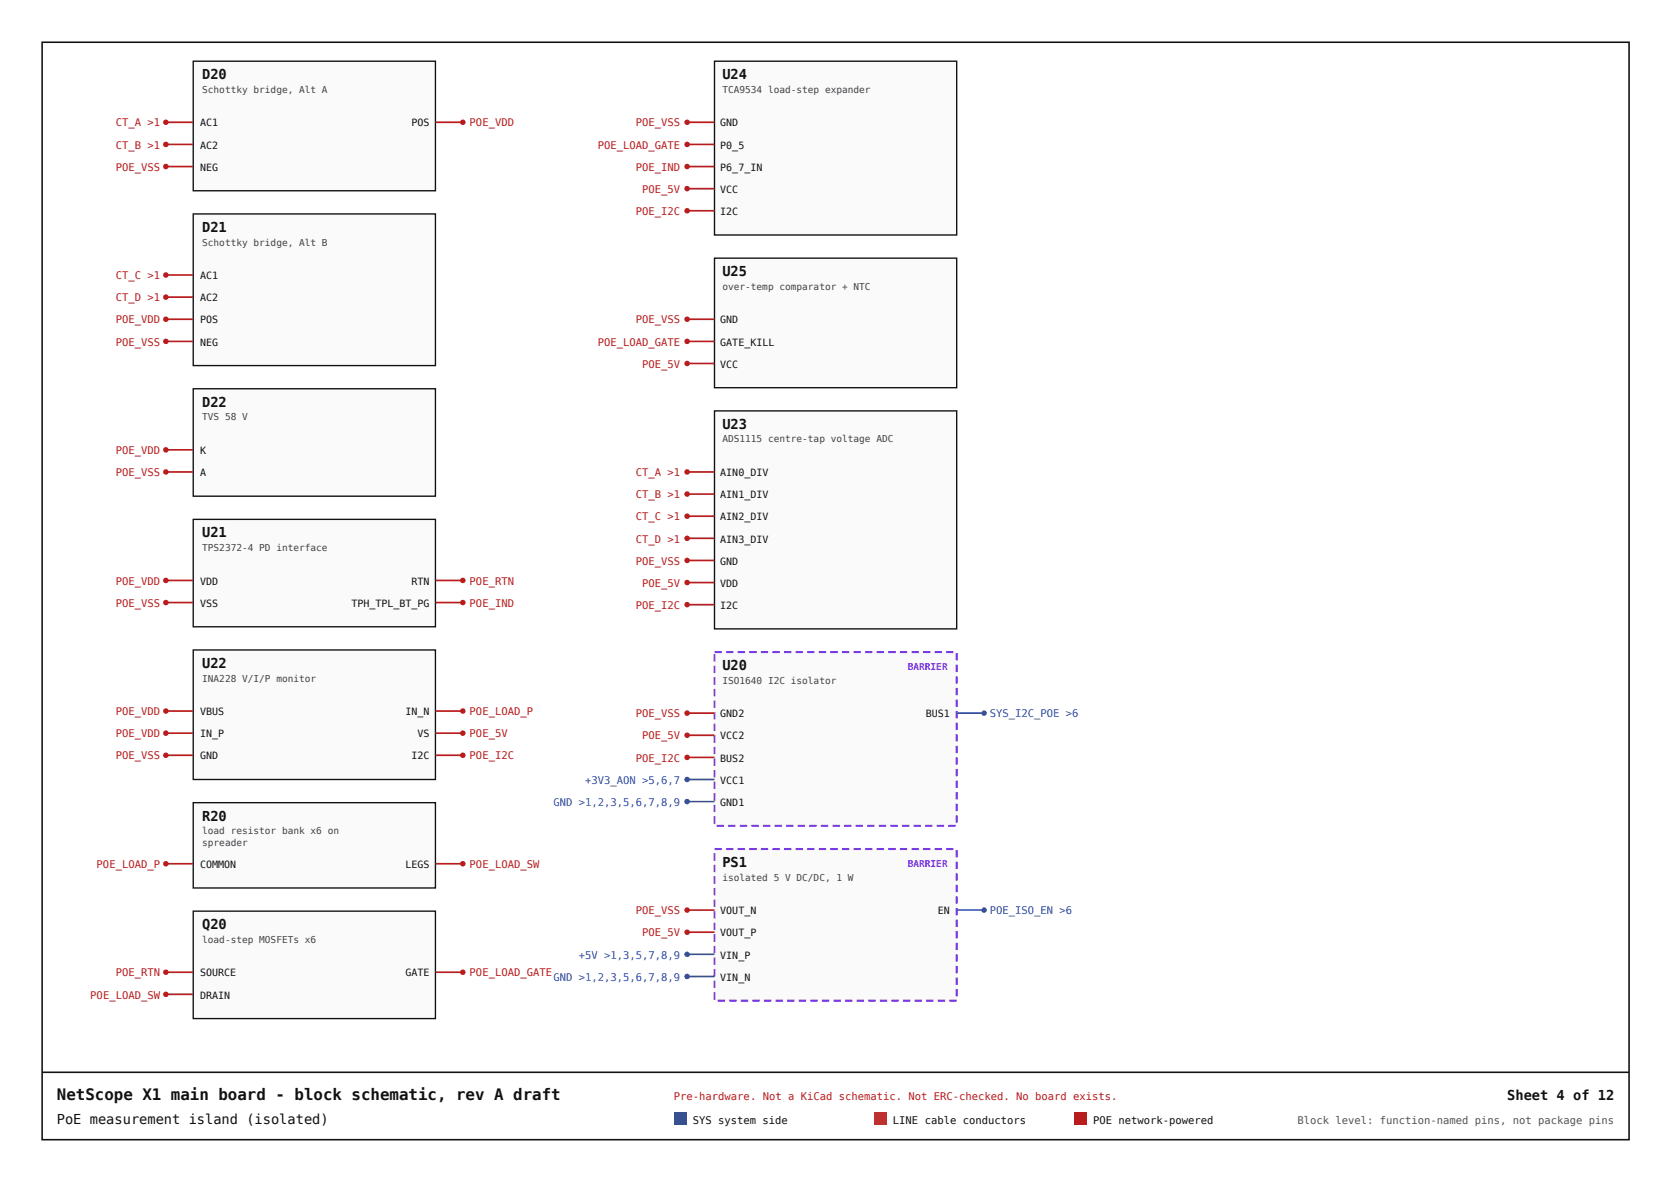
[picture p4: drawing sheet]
<svg xmlns="http://www.w3.org/2000/svg" width="420mm" height="297mm" viewBox="0 0 420 297" stroke-linecap="round" stroke-linejoin="round" font-family="sans-serif">
<path d="M48.6 15.4h60.8v32.5h-60.8z" fill="#fafafa"/>
<path d="M48.6 15.4h60.8v32.5h-60.8z" fill="none" stroke="#111" stroke-width=".34"/>
<path d="M41.7 30.7h6.9" fill="none" stroke="#b91c1c" stroke-width=".42"/>
<circle cx="41.7" cy="30.7" r=".69" fill="#b91c1c"/>
<path d="M41.7 36.3h6.9" fill="none" stroke="#b91c1c" stroke-width=".42"/>
<circle cx="41.7" cy="36.3" r=".69" fill="#b91c1c"/>
<path d="M109.4 30.7h6.9" fill="none" stroke="#b91c1c" stroke-width=".42"/>
<circle cx="116.3" cy="30.7" r=".69" fill="#b91c1c"/>
<path d="M41.7 41.8h6.9" fill="none" stroke="#b91c1c" stroke-width=".42"/>
<circle cx="41.7" cy="41.8" r=".69" fill="#b91c1c"/>
<path d="M48.6 53.8h60.8v38.1h-60.8z" fill="#fafafa"/>
<path d="M48.6 53.8h60.8v38.1h-60.8z" fill="none" stroke="#111" stroke-width=".34"/>
<path d="M41.7 69.1h6.9" fill="none" stroke="#b91c1c" stroke-width=".42"/>
<circle cx="41.7" cy="69.1" r=".69" fill="#b91c1c"/>
<path d="M41.7 74.7h6.9" fill="none" stroke="#b91c1c" stroke-width=".42"/>
<circle cx="41.7" cy="74.7" r=".69" fill="#b91c1c"/>
<path d="M41.7 80.2h6.9" fill="none" stroke="#b91c1c" stroke-width=".42"/>
<circle cx="41.7" cy="80.2" r=".69" fill="#b91c1c"/>
<path d="M41.7 85.8h6.9" fill="none" stroke="#b91c1c" stroke-width=".42"/>
<circle cx="41.7" cy="85.8" r=".69" fill="#b91c1c"/>
<path d="M48.6 97.7h60.8v27h-60.8z" fill="#fafafa"/>
<path d="M48.6 97.7h60.8v27h-60.8z" fill="none" stroke="#111" stroke-width=".34"/>
<path d="M41.7 113h6.9" fill="none" stroke="#b91c1c" stroke-width=".42"/>
<circle cx="41.7" cy="113" r=".69" fill="#b91c1c"/>
<path d="M41.7 118.6h6.9" fill="none" stroke="#b91c1c" stroke-width=".42"/>
<circle cx="41.7" cy="118.6" r=".69" fill="#b91c1c"/>
<path d="M48.6 130.5h60.8v27h-60.8z" fill="#fafafa"/>
<path d="M48.6 130.5h60.8v27h-60.8z" fill="none" stroke="#111" stroke-width=".34"/>
<path d="M41.7 145.9h6.9" fill="none" stroke="#b91c1c" stroke-width=".42"/>
<circle cx="41.7" cy="145.9" r=".69" fill="#b91c1c"/>
<path d="M41.7 151.4h6.9" fill="none" stroke="#b91c1c" stroke-width=".42"/>
<circle cx="41.7" cy="151.4" r=".69" fill="#b91c1c"/>
<path d="M109.4 145.9h6.9" fill="none" stroke="#b91c1c" stroke-width=".42"/>
<circle cx="116.3" cy="145.9" r=".69" fill="#b91c1c"/>
<path d="M109.4 151.4h6.9" fill="none" stroke="#b91c1c" stroke-width=".42"/>
<circle cx="116.3" cy="151.4" r=".69" fill="#b91c1c"/>
<path d="M48.6 163.3h60.8v32.6h-60.8z" fill="#fafafa"/>
<path d="M48.6 163.3h60.8v32.6h-60.8z" fill="none" stroke="#111" stroke-width=".34"/>
<path d="M41.7 178.7h6.9" fill="none" stroke="#b91c1c" stroke-width=".42"/>
<circle cx="41.7" cy="178.7" r=".69" fill="#b91c1c"/>
<path d="M41.7 184.2h6.9" fill="none" stroke="#b91c1c" stroke-width=".42"/>
<circle cx="41.7" cy="184.2" r=".69" fill="#b91c1c"/>
<path d="M41.7 189.8h6.9" fill="none" stroke="#b91c1c" stroke-width=".42"/>
<circle cx="41.7" cy="189.8" r=".69" fill="#b91c1c"/>
<path d="M109.4 178.7h6.9" fill="none" stroke="#b91c1c" stroke-width=".42"/>
<circle cx="116.3" cy="178.7" r=".69" fill="#b91c1c"/>
<path d="M109.4 184.2h6.9" fill="none" stroke="#b91c1c" stroke-width=".42"/>
<circle cx="116.3" cy="184.2" r=".69" fill="#b91c1c"/>
<path d="M109.4 189.8h6.9" fill="none" stroke="#b91c1c" stroke-width=".42"/>
<circle cx="116.3" cy="189.8" r=".69" fill="#b91c1c"/>
<path d="M48.6 201.7h60.8v21.4h-60.8z" fill="#fafafa"/>
<path d="M48.6 201.7h60.8v21.4h-60.8z" fill="none" stroke="#111" stroke-width=".34"/>
<path d="M41.7 217h6.9" fill="none" stroke="#b91c1c" stroke-width=".42"/>
<circle cx="41.7" cy="217" r=".69" fill="#b91c1c"/>
<path d="M109.4 217h6.9" fill="none" stroke="#b91c1c" stroke-width=".42"/>
<circle cx="116.3" cy="217" r=".69" fill="#b91c1c"/>
<path d="M48.6 229h60.8v26.9h-60.8z" fill="#fafafa"/>
<path d="M48.6 229h60.8v26.9h-60.8z" fill="none" stroke="#111" stroke-width=".34"/>
<path d="M41.7 244.3h6.9" fill="none" stroke="#b91c1c" stroke-width=".42"/>
<circle cx="41.7" cy="244.3" r=".69" fill="#b91c1c"/>
<path d="M41.7 249.9h6.9" fill="none" stroke="#b91c1c" stroke-width=".42"/>
<circle cx="41.7" cy="249.9" r=".69" fill="#b91c1c"/>
<path d="M109.4 244.3h6.9" fill="none" stroke="#b91c1c" stroke-width=".42"/>
<circle cx="116.3" cy="244.3" r=".69" fill="#b91c1c"/>
<path d="M179.6 15.4h60.8v43.6h-60.8z" fill="#fafafa"/>
<path d="M179.6 15.4h60.8v43.6h-60.8z" fill="none" stroke="#111" stroke-width=".34"/>
<path d="M172.7 30.7h6.9" fill="none" stroke="#b91c1c" stroke-width=".42"/>
<circle cx="172.7" cy="30.7" r=".69" fill="#b91c1c"/>
<path d="M172.7 36.3h6.9" fill="none" stroke="#b91c1c" stroke-width=".42"/>
<circle cx="172.7" cy="36.3" r=".69" fill="#b91c1c"/>
<path d="M172.7 41.8h6.9" fill="none" stroke="#b91c1c" stroke-width=".42"/>
<circle cx="172.7" cy="41.8" r=".69" fill="#b91c1c"/>
<path d="M172.7 47.4h6.9" fill="none" stroke="#b91c1c" stroke-width=".42"/>
<circle cx="172.7" cy="47.4" r=".69" fill="#b91c1c"/>
<path d="M172.7 53h6.9" fill="none" stroke="#b91c1c" stroke-width=".42"/>
<circle cx="172.7" cy="53" r=".69" fill="#b91c1c"/>
<path d="M179.6 64.9h60.8v32.5h-60.8z" fill="#fafafa"/>
<path d="M179.6 64.9h60.8v32.5h-60.8z" fill="none" stroke="#111" stroke-width=".34"/>
<path d="M172.7 80.2h6.9" fill="none" stroke="#b91c1c" stroke-width=".42"/>
<circle cx="172.7" cy="80.2" r=".69" fill="#b91c1c"/>
<path d="M172.7 85.8h6.9" fill="none" stroke="#b91c1c" stroke-width=".42"/>
<circle cx="172.7" cy="85.8" r=".69" fill="#b91c1c"/>
<path d="M172.7 91.3h6.9" fill="none" stroke="#b91c1c" stroke-width=".42"/>
<circle cx="172.7" cy="91.3" r=".69" fill="#b91c1c"/>
<path d="M179.6 103.2h60.8v54.8h-60.8z" fill="#fafafa"/>
<path d="M179.6 103.2h60.8v54.8h-60.8z" fill="none" stroke="#111" stroke-width=".34"/>
<path d="M172.7 118.6h6.9" fill="none" stroke="#b91c1c" stroke-width=".42"/>
<circle cx="172.7" cy="118.6" r=".69" fill="#b91c1c"/>
<path d="M172.7 124.2h6.9" fill="none" stroke="#b91c1c" stroke-width=".42"/>
<circle cx="172.7" cy="124.2" r=".69" fill="#b91c1c"/>
<path d="M172.7 129.7h6.9" fill="none" stroke="#b91c1c" stroke-width=".42"/>
<circle cx="172.7" cy="129.7" r=".69" fill="#b91c1c"/>
<path d="M172.7 135.3h6.9" fill="none" stroke="#b91c1c" stroke-width=".42"/>
<circle cx="172.7" cy="135.3" r=".69" fill="#b91c1c"/>
<path d="M172.7 140.8h6.9" fill="none" stroke="#b91c1c" stroke-width=".42"/>
<circle cx="172.7" cy="140.8" r=".69" fill="#b91c1c"/>
<path d="M172.7 146.4h6.9" fill="none" stroke="#b91c1c" stroke-width=".42"/>
<circle cx="172.7" cy="146.4" r=".69" fill="#b91c1c"/>
<path d="M172.7 151.9h6.9" fill="none" stroke="#b91c1c" stroke-width=".42"/>
<circle cx="172.7" cy="151.9" r=".69" fill="#b91c1c"/>
<path d="M179.6 163.8h60.8v43.7h-60.8z" fill="#fafafa"/>
<path d="M182.5 163.6h1.8v.5h-1.8zM185.4 163.6h1.8v.5h-1.8zM188.3 163.6h1.8v.5h-1.8zM191.2 163.6h1.9v.5h-1.9zM194.1 163.6h1.9v.5h-1.9zM197 163.6h1.9v.5h-1.9zM199.9 163.6h1.9v.5h-1.9zM202.9 163.6h1.8v.5h-1.8zM205.8 163.6h1.8v.5h-1.8zM208.7 163.6h1.8v.5h-1.8zM211.6 163.6h1.8v.5h-1.8zM214.5 163.6h1.9v.5h-1.9zM217.4 163.6h1.9v.5h-1.9zM220.3 163.6h1.9v.5h-1.9zM223.2 163.6h1.9v.5h-1.9zM226.1 163.6h1.9v.5h-1.9zM229.1 163.6h1.8v.5h-1.8zM232 163.6h1.8v.5h-1.8zM234.9 163.6h1.8v.5h-1.8zM237.8 163.6h1.8v.5h-1.8zM240.2 164.1h.5v1.9h-.5zM240.2 167h.5v1.9h-.5zM240.2 169.9h.5v1.9h-.5zM240.2 172.8h.5v1.9h-.5zM240.2 175.8h.5v1.8h-.5zM240.2 178.7h.5v1.8h-.5zM240.2 181.6h.5v1.8h-.5zM240.2 184.5h.5v1.8h-.5zM240.2 187.4h.5v1.9h-.5zM240.2 190.3h.5v1.9h-.5zM240.2 193.2h.5v1.9h-.5zM240.2 196.1h.5v1.9h-.5zM240.2 199h.5v1.9h-.5zM240.2 202h.5v1.8h-.5zM240.2 204.9h.5v1.8h-.5zM238.3 207.3h1.9v.5h-1.9zM235.4 207.3h1.9v.5h-1.9zM232.5 207.3h1.8v.5h-1.8zM229.6 207.3h1.8v.5h-1.8zM226.7 207.3h1.8v.5h-1.8zM223.8 207.3h1.8v.5h-1.8zM220.8 207.3h1.9v.5h-1.9zM217.9 207.3h1.9v.5h-1.9zM215 207.3h1.9v.5h-1.9zM212.1 207.3h1.9v.5h-1.9zM209.2 207.3h1.9v.5h-1.9zM206.3 207.3h1.8v.5h-1.8zM203.4 207.3h1.8v.5h-1.8zM200.5 207.3h1.8v.5h-1.8zM197.6 207.3h1.8v.5h-1.8zM194.6 207.3h1.9v.5h-1.9zM191.7 207.3h1.9v.5h-1.9zM188.8 207.3h1.9v.5h-1.9zM185.9 207.3h1.9v.5h-1.9zM183 207.3h1.9v.5h-1.9zM180.1 207.3h1.8v.5h-1.8zM179.3 205.1h.5v1.9h-.5zM179.3 202.2h.5v1.9h-.5zM179.3 199.3h.5v1.9h-.5zM179.3 196.4h.5v1.9h-.5zM179.3 193.5h.5v1.8h-.5zM179.3 190.6h.5v1.8h-.5zM179.3 187.7h.5v1.8h-.5zM179.3 184.8h.5v1.8h-.5zM179.3 181.8h.5v1.9h-.5zM179.3 178.9h.5v1.9h-.5zM179.3 176h.5v1.9h-.5zM179.3 173.1h.5v1.9h-.5zM179.3 170.2h.5v1.9h-.5zM179.3 167.3h.5v1.8h-.5zM179.3 164.4h.5v1.8h-.5zM179.6 163.6h1.8v.5h-1.8z" fill="#7c3aed"/>
<path d="M172.7 179.2h6.9" fill="none" stroke="#b91c1c" stroke-width=".42"/>
<circle cx="172.7" cy="179.2" r=".69" fill="#b91c1c"/>
<path d="M172.7 184.8h6.9" fill="none" stroke="#b91c1c" stroke-width=".42"/>
<circle cx="172.7" cy="184.8" r=".69" fill="#b91c1c"/>
<path d="M172.7 190.3h6.9" fill="none" stroke="#b91c1c" stroke-width=".42"/>
<circle cx="172.7" cy="190.3" r=".69" fill="#b91c1c"/>
<path d="M240.4 179.2h6.9" fill="none" stroke="#1d4ed8" stroke-width=".42"/>
<circle cx="247.3" cy="179.2" r=".69" fill="#1d4ed8"/>
<path d="M172.7 195.9h6.9" fill="none" stroke="#1d4ed8" stroke-width=".42"/>
<circle cx="172.7" cy="195.9" r=".69" fill="#1d4ed8"/>
<path d="M172.7 201.4h6.9" fill="none" stroke="#1d4ed8" stroke-width=".42"/>
<circle cx="172.7" cy="201.4" r=".69" fill="#1d4ed8"/>
<path d="M179.6 213.3h60.8v38.1h-60.8z" fill="#fafafa"/>
<path d="M182.5 213.1h1.8v.5h-1.8zM185.4 213.1h1.8v.5h-1.8zM188.3 213.1h1.8v.5h-1.8zM191.2 213.1h1.9v.5h-1.9zM194.1 213.1h1.9v.5h-1.9zM197 213.1h1.9v.5h-1.9zM199.9 213.1h1.9v.5h-1.9zM202.9 213.1h1.8v.5h-1.8zM205.8 213.1h1.8v.5h-1.8zM208.7 213.1h1.8v.5h-1.8zM211.6 213.1h1.8v.5h-1.8zM214.5 213.1h1.9v.5h-1.9zM217.4 213.1h1.9v.5h-1.9zM220.3 213.1h1.9v.5h-1.9zM223.2 213.1h1.9v.5h-1.9zM226.1 213.1h1.9v.5h-1.9zM229.1 213.1h1.8v.5h-1.8zM232 213.1h1.8v.5h-1.8zM234.9 213.1h1.8v.5h-1.8zM237.8 213.1h1.8v.5h-1.8zM240.2 213.6h.5v1.9h-.5zM240.2 216.5h.5v1.9h-.5zM240.2 219.4h.5v1.9h-.5zM240.2 222.3h.5v1.9h-.5zM240.2 225.2h.5v1.9h-.5zM240.2 228.2h.5v1.8h-.5zM240.2 231.1h.5v1.8h-.5zM240.2 234h.5v1.8h-.5zM240.2 236.9h.5v1.8h-.5zM240.2 239.8h.5v1.9h-.5zM240.2 242.7h.5v1.9h-.5zM240.2 245.6h.5v1.9h-.5zM240.2 248.5h.5v1.9h-.5zM238.6 251.2h1.8v.5h-1.8zM235.7 251.2h1.8v.5h-1.8zM232.8 251.2h1.8v.5h-1.8zM229.8 251.2h1.9v.5h-1.9zM226.9 251.2h1.9v.5h-1.9zM224 251.2h1.9v.5h-1.9zM221.1 251.2h1.9v.5h-1.9zM218.2 251.2h1.9v.5h-1.9zM215.3 251.2h1.8v.5h-1.8zM212.4 251.2h1.8v.5h-1.8zM209.5 251.2h1.8v.5h-1.8zM206.6 251.2h1.8v.5h-1.8zM203.6 251.2h1.9v.5h-1.9zM200.7 251.2h1.9v.5h-1.9zM197.8 251.2h1.9v.5h-1.9zM194.9 251.2h1.9v.5h-1.9zM192 251.2h1.9v.5h-1.9zM189.1 251.2h1.8v.5h-1.8zM186.2 251.2h1.8v.5h-1.8zM183.3 251.2h1.8v.5h-1.8zM180.4 251.2h1.8v.5h-1.8zM179.3 249.3h.5v1.9h-.5zM179.3 246.4h.5v1.9h-.5zM179.3 243.5h.5v1.9h-.5zM179.3 240.6h.5v1.8h-.5zM179.3 237.7h.5v1.8h-.5zM179.3 234.8h.5v1.8h-.5zM179.3 231.9h.5v1.8h-.5zM179.3 229h.5v1.8h-.5zM179.3 226h.5v1.9h-.5zM179.3 223.1h.5v1.9h-.5zM179.3 220.2h.5v1.9h-.5zM179.3 217.3h.5v1.9h-.5zM179.3 214.4h.5v1.8h-.5zM179.6 213.1h1.8v.5h-1.8z" fill="#7c3aed"/>
<path d="M172.7 228.7h6.9" fill="none" stroke="#b91c1c" stroke-width=".42"/>
<circle cx="172.7" cy="228.7" r=".69" fill="#b91c1c"/>
<path d="M172.7 234.2h6.9" fill="none" stroke="#b91c1c" stroke-width=".42"/>
<circle cx="172.7" cy="234.2" r=".69" fill="#b91c1c"/>
<path d="M240.4 228.7h6.9" fill="none" stroke="#1d4ed8" stroke-width=".42"/>
<circle cx="247.3" cy="228.7" r=".69" fill="#1d4ed8"/>
<path d="M172.7 239.8h6.9" fill="none" stroke="#1d4ed8" stroke-width=".42"/>
<circle cx="172.7" cy="239.8" r=".69" fill="#1d4ed8"/>
<path d="M172.7 245.4h6.9" fill="none" stroke="#1d4ed8" stroke-width=".42"/>
<circle cx="172.7" cy="245.4" r=".69" fill="#1d4ed8"/>
<path d="M10.6 10.6h398.8v275.8h-398.8zM10.6 269.4h398.8" fill="none" stroke="#111" stroke-width=".4"/>
<path d="M169.4 279.5h3.2v3.2h-3.2z" fill="#1d4ed8"/>
<path d="M219.7 279.5h3.1v3.2h-3.1z" fill="#b45309"/>
<path d="M269.9 279.5h3.2v3.2h-3.2z" fill="#b91c1c"/>
<text font-size="4" fill="#111" x="14.3" y="276.3">NetScope X1 main board - block schematic, rev A draft</text>
<g font-size="3.4" fill="#111">
<text x="50.8" y="19.9">D20</text>
<text x="181.5" y="19.9">U24</text>
<text x="50.8" y="58.3">D21</text>
<text x="181.5" y="69.4">U25</text>
<text x="50.8" y="102.2">D22</text>
<text x="181.5" y="107.7">U23</text>
<text x="50.8" y="135">U21</text>
<text x="50.8" y="167.8">U22</text>
<text x="181.5" y="168.3">U20</text>
<text x="50.8" y="206.2">R20</text>
<text x="181.5" y="217.8">PS1</text>
<text x="50.8" y="233.4">Q20</text>
<text x="378.8" y="276.3">Sheet 4 of 12</text>
<text x="14.3" y="282.4">PoE measurement island (isolated)</text>
</g>
<g font-size="2.6" fill="#b91c1c">
<text x="29.1" y="31.8">CT_A &gt;1</text>
<text x="118" y="31.8">POE_VDD</text>
<text x="159.8" y="31.8">POE_VSS</text>
<text x="29.1" y="37.3">CT_B &gt;1</text>
<text x="150.3" y="37.3">POE_LOAD_GATE</text>
<text x="29.1" y="42.9">POE_VSS</text>
<text x="159.8" y="42.9">POE_IND</text>
<text x="161.4" y="48.5">POE_5V</text>
<text x="159.8" y="54">POE_I2C</text>
<text x="29.1" y="70.2">CT_C &gt;1</text>
<text x="29.1" y="75.7">CT_D &gt;1</text>
<text x="29.1" y="81.3">POE_VDD</text>
<text x="159.8" y="81.3">POE_VSS</text>
<text x="29.1" y="86.8">POE_VSS</text>
<text x="150.3" y="86.8">POE_LOAD_GATE</text>
<text x="161.4" y="92.4">POE_5V</text>
<text x="29.1" y="114.1">POE_VDD</text>
<text x="29.1" y="119.7">POE_VSS</text>
<text x="159.8" y="119.7">CT_A &gt;1</text>
<text x="159.8" y="125.2">CT_B &gt;1</text>
<text x="159.8" y="130.8">CT_C &gt;1</text>
<text x="159.8" y="136.3">CT_D &gt;1</text>
<text x="159.8" y="141.9">POE_VSS</text>
<text x="29.1" y="146.9">POE_VDD</text>
<text x="118" y="146.9">POE_RTN</text>
<text x="161.4" y="147.4">POE_5V</text>
<text x="29.1" y="152.5">POE_VSS</text>
<text x="118" y="152.5">POE_IND</text>
<text x="159.8" y="153">POE_I2C</text>
<text x="29.1" y="179.7">POE_VDD</text>
<text x="118" y="179.7">POE_LOAD_P</text>
<text x="29.1" y="185.3">POE_VDD</text>
<text x="118" y="185.3">POE_5V</text>
<text x="159.8" y="180.3">POE_VSS</text>
<text x="161.4" y="185.8">POE_5V</text>
<text x="29.1" y="190.8">POE_VSS</text>
<text x="118" y="190.8">POE_I2C</text>
<text x="159.8" y="191.4">POE_I2C</text>
<text x="24.3" y="218.1">POE_LOAD_P</text>
<text x="118" y="218.1">POE_LOAD_SW</text>
<text x="159.8" y="229.7">POE_VSS</text>
<text x="161.4" y="235.3">POE_5V</text>
<text x="29.1" y="245.4">POE_RTN</text>
<text x="118" y="245.4">POE_LOAD_GATE</text>
<text x="22.7" y="250.9">POE_LOAD_SW</text>
<text x="169.4" y="276.3">Pre-hardware. Not a KiCad schematic. Not ERC-checked. No board exists.</text>
</g>
<g font-size="2.6" fill="#1d4ed8">
<text x="248.8" y="180.3">SYS_I2C_POE &gt;6</text>
<text x="147.1" y="196.9">+3V3_AON &gt;5,6,7</text>
<text x="139.1" y="202.5">GND &gt;1,2,3,5,6,7,8,9</text>
<text x="248.8" y="229.7">POE_ISO_EN &gt;6</text>
<text x="145.5" y="240.9">+5V &gt;1,3,5,7,8,9</text>
<text x="139.1" y="246.4">GND &gt;1,2,3,5,6,7,8,9</text>
</g>
<g font-size="2.6" fill="#111">
<text x="174.1" y="282.4">SYS system side</text>
<text x="224.4" y="282.4">LINE cable conductors</text>
<text x="274.7" y="282.4">POE network-powered</text>
</g>
<text font-size="2.6" fill="#555" x="326.1" y="282.4">Block level: function-named pins, not package pins</text>
<g font-size="2.5" fill="#111">
<text x="50.3" y="31.8">AC1</text>
<text x="103.4" y="31.8">POS</text>
<text x="181" y="31.8">GND</text>
<text x="50.3" y="37.3">AC2</text>
<text x="181" y="37.3">P0_5</text>
<text x="50.3" y="42.9">NEG</text>
<text x="181" y="42.9">P6_7_IN</text>
<text x="181" y="48.5">VCC</text>
<text x="181" y="54">I2C</text>
<text x="50.3" y="70.2">AC1</text>
<text x="50.3" y="75.7">AC2</text>
<text x="50.3" y="81.3">POS</text>
<text x="181" y="81.3">GND</text>
<text x="50.3" y="86.8">NEG</text>
<text x="181" y="86.8">GATE_KILL</text>
<text x="181" y="92.4">VCC</text>
<text x="50.3" y="114.1">K</text>
<text x="50.3" y="119.7">A</text>
<text x="181" y="119.7">AIN0_DIV</text>
<text x="181" y="125.2">AIN1_DIV</text>
<text x="181" y="130.8">AIN2_DIV</text>
<text x="181" y="136.3">AIN3_DIV</text>
<text x="181" y="141.9">GND</text>
<text x="50.3" y="146.9">VDD</text>
<text x="103.4" y="146.9">RTN</text>
<text x="181" y="147.4">VDD</text>
<text x="50.3" y="152.5">VSS</text>
<text x="88.3" y="152.5">TPH_TPL_BT_PG</text>
<text x="181" y="153">I2C</text>
<text x="50.3" y="179.7">VBUS</text>
<text x="101.9" y="179.7">IN_N</text>
<text x="50.3" y="185.3">IN_P</text>
<text x="104.9" y="185.3">VS</text>
<text x="181" y="180.3">GND2</text>
<text x="181" y="185.8">VCC2</text>
<text x="232.7" y="180.3">BUS1</text>
<text x="50.3" y="190.8">GND</text>
<text x="103.4" y="190.8">I2C</text>
<text x="181" y="191.4">BUS2</text>
<text x="181" y="196.9">VCC1</text>
<text x="181" y="202.5">GND1</text>
<text x="50.3" y="218.1">COMMON</text>
<text x="101.9" y="218.1">LEGS</text>
<text x="181" y="229.7">VOUT_N</text>
<text x="235.7" y="229.7">EN</text>
<text x="181" y="235.3">VOUT_P</text>
<text x="50.3" y="245.4">SOURCE</text>
<text x="101.9" y="245.4">GATE</text>
<text x="181" y="240.9">VIN_P</text>
<text x="50.3" y="250.9">DRAIN</text>
<text x="181" y="246.4">VIN_N</text>
</g>
<g font-size="2.4" fill="#444">
<text x="50.8" y="23.3">Schottky bridge, Alt A</text>
<text x="181.5" y="23.3">TCA9534 load-step expander</text>
<text x="50.8" y="61.7">Schottky bridge, Alt B</text>
<text x="181.5" y="72.8">over-temp comparator + NTC</text>
<text x="50.8" y="105.6">TVS 58 V</text>
<text x="181.5" y="111.2">ADS1115 centre-tap voltage ADC</text>
<text x="50.8" y="138.4">TPS2372-4 PD interface</text>
<text x="50.8" y="171.3">INA228 V/I/P monitor</text>
<text x="181.5" y="171.8">ISO1640 I2C isolator</text>
<text x="50.8" y="209.6">load resistor bank x6 on</text>
<text x="50.8" y="212.5">spreader</text>
<text x="181.5" y="221.3">isolated 5 V DC/DC, 1 W</text>
<text x="50.8" y="236.9">load-step MOSFETs x6</text>
</g>
<g font-size="2.4" fill="#7c3aed">
<text x="228.1" y="168.3">BARRIER</text>
<text x="228.1" y="217.8">BARRIER</text>
</g>
</svg>
